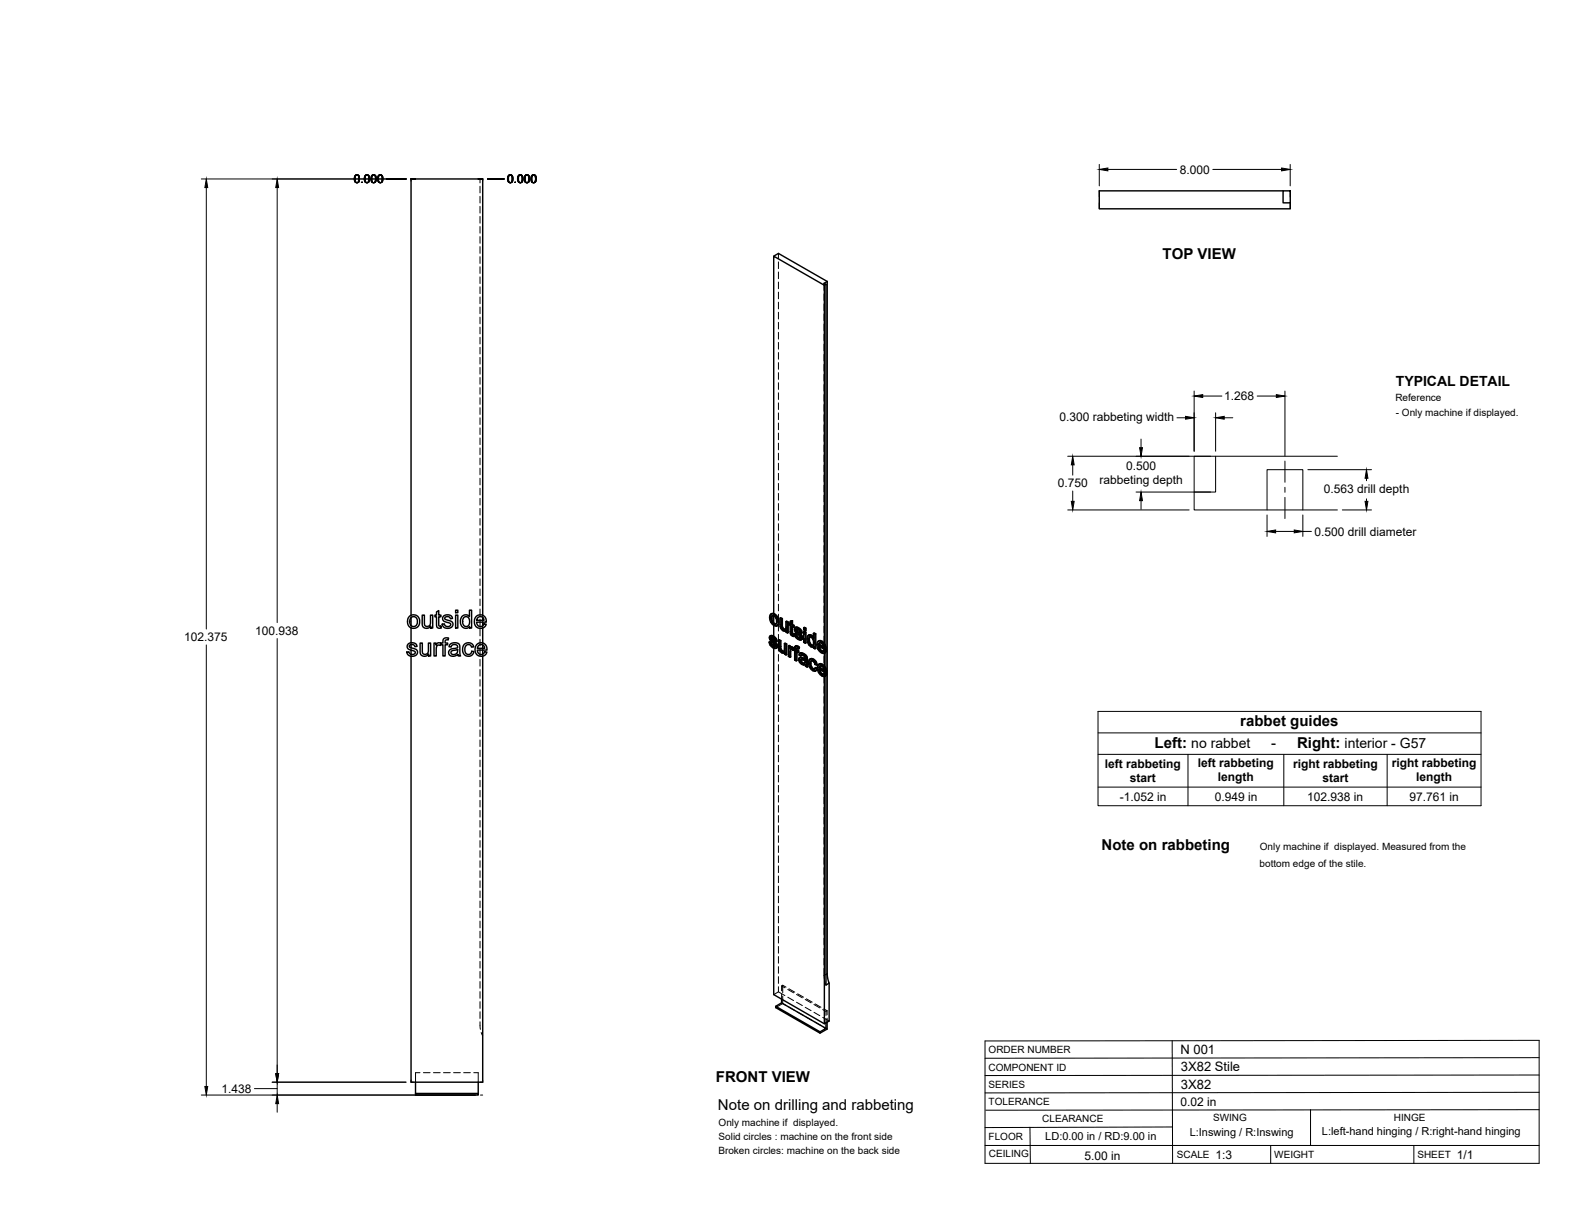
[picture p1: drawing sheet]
<svg xmlns="http://www.w3.org/2000/svg" width="559mm" height="432mm" viewBox="0 0 559 432" stroke-linecap="round" stroke-linejoin="round" font-family="sans-serif">
<!-- layer: Visible -->
<g fill="none" stroke="#000" stroke-width=".51">
<path d="M455.2 67.7h2.6v4.3h-2.6zM455.2 67.7h-65.2v6.4h67.8v-2.1M274.5 90.9l1.7-1 17.3 10M293.5 99.9v245.6l.7 3.3-1.1 .7v-109.8M293.5 99.9l-1.1 .6 .7 .4M292.5 101.2l-18-10.3v126.8M292.5 101.2v127.1M293.1 100.9v128.7M293.1 100.9l-.6 .3M145.3 218.7a2.31 2.31 0 0 1 3.6 1.7 2.31 2.31 0 0 1-3.4 2.2l-.1-.1a2.81 2.81 0 0 1-.1-3.8zM145.8 219.2l.9-.4 .7 .2 .5 .5 .2 1.6-.8 1.1h-1l-.8-.7-.1-1.3zM145.8 219.2v2.7"/>
<path d="M149.8 218.2h.8v2.6a1.15 1.15 0 0 0 1.1 1.5 1.15 1.15 0 0 0 1-1.6v-2.5h.8v4.6h-.7v-.6a1.63 1.63 0 0 1-1.9 .7 1.63 1.63 0 0 1-1.1-1.8zM154.9 217.1l.8-.5v1.6h.7v.6h-.7v3.2l.7 .1 .2 .7-.6 .1a1.04 1.04 0 0 1-1.1-1.4v-2.7h-.6v-.6h.6zM157.4 218.5l.9-.3h1.1a1.33 1.33 0 0 1 1.1 1.2l-.7 .1a.96 .96 0 0 0-1-.8 .96 .96 0 0 0-.9 .9l2.5 1.1a1.57 1.57 0 0 1-.2 1.9 1.57 1.57 0 0 1-1.9 .3l-.7-.3-.5-.6-.2-.5 .8-.2a1.09 1.09 0 0 0 1.1 1 1.09 1.09 0 0 0 1.1-1l-1.9-.7a1.2 1.2 0 0 1-.9-.8 1.2 1.2 0 0 1 .3-1.3zM161.6 218.2h.8v4.6h-.8zM161.6 216.5h.8v.9h-.8zM163.9 218.8a1.73 1.73 0 0 1 2.7 0v-2.3h.7v6.3h-.7v-.5a1.9 1.9 0 0 1-2.3 .4 1.9 1.9 0 0 1-1-2.1zM164.5 219.2l.9-.4 .9 .4 .3 1.2-.2 1.2a1.26 1.26 0 0 1-1.6 .6 1.26 1.26 0 0 1-.7-1.6zM168.9 218.8a2.15 2.15 0 0 1 2.6-.4 2.15 2.15 0 0 1 1 2.3h-3.4l.2 .8a1.29 1.29 0 0 0 1.2 .8 1.29 1.29 0 0 0 1.2-.9l.8 .1-.5 .8a2.33 2.33 0 0 1-3.2 0 2.33 2.33 0 0 1-.1-3.2zM169.5 219.1l.6-.3 .9 .1 .4 .3 .3 .9h-2.6zM171.3 218.3v-154.8h-25.5v154.8M171.3 219.1v1M273.6 217.8l.7-.2 .5 .2z"/>
<path d="M273.6 217.8l-.6 1.1 .5 1.9 1.3 1.2 .6 .1 .5-.3M273.6 219.4l.3 1.3M274.1 218.4l-.2 .8M274.5 218.5v2.5M274.6 218l.9 .9a1.64 1.64 0 0 1 .9 1.7M274.8 217.8l1.1 1.2M275.7 219.1l.4 1.7 .3-.2-.2 1.1M276.7 219.3l.6 .3 .3-.1v2.8M277.3 219.6v2.7h.3l.2 .5M277.6 219.5l-.6-.3-.3 .1v2.7l.3 .9 .6 .8a.87 .87 0 0 0 1.3 .1M144.8 228.6l.8-.5h1.3a1.33 1.33 0 0 1 1.1 1.2l-.8 .1a1.02 1.02 0 0 0-1-.7 1.02 1.02 0 0 0-1 .7l2.7 1.3a1.65 1.65 0 0 1-.4 1.9 1.65 1.65 0 0 1-2 .1l-.9-.5-.3-.8 .8-.1a1.1 1.1 0 0 0 1.1 .9 1.1 1.1 0 0 0 1.1-1l-2-.7a1.17 1.17 0 0 1-.5-1.9zM145.8 222.8v5.3"/>
<path d="M145.8 228.7v1.1M145.8 230.7v1.5M149.1 228.2h.7v2.5a1.15 1.15 0 0 0 1.2 1.5 1.15 1.15 0 0 0 1-1.6v-2.4h.8v4.5h-.7v-.6a1.63 1.63 0 0 1-2 .7 1.63 1.63 0 0 1-1-1.8zM154 228.2h.7v.7a1.12 1.12 0 0 1 1.8-.6l.6-.1v-.5a1.33 1.33 0 0 1 .6-1.3 1.33 1.33 0 0 1 1.5 0l-.2 .7a.71 .71 0 0 0-.7-.1 .71 .71 0 0 0-.4 .7v.5h.9v.6h-.9v3.9h-.8v-3.9h-.6v-.4l-.3 .6-.3-.1a1.07 1.07 0 0 0-1.1 1.4v2.4h-.8zM159.8 228.5l1.8-.5 1.3 .5 .5 4.2h-.8l-.2-.5a1.75 1.75 0 0 1-1.9 .7 1.75 1.75 0 0 1-1.3-1.7l.8-.9 1.5-.3a.7 .7 0 0 0 .8-.7 .7 .7 0 0 0-.9-.6l-1 .2-.3 .7-.8-.1zM160.2 231l1.4-.3a.43 .43 0 0 1 .6-.2 .43 .43 0 0 1 .1 .5 1.2 1.2 0 0 1-1 1.2 1.2 1.2 0 0 1-1.3-.8zM164.7 228.7a1.96 1.96 0 0 1 3.4 .8l-.8 .1a1.29 1.29 0 0 0-1.7-.8 1.29 1.29 0 0 0-.7 1.8l.2 1 .6 .5a1.16 1.16 0 0 0 1.7-1l.7 .1-.3 .9a2.18 2.18 0 0 1-2.9 .4 2.18 2.18 0 0 1-.7-2.9zM169.1 228.7a2.15 2.15 0 0 1 2.6-.4 2.15 2.15 0 0 1 1.1 2.4h-3.4l.1 .7a1.29 1.29 0 0 0 1.3 .8 1.29 1.29 0 0 0 1.2-.9l.8 .1-.5 .8a2.35 2.35 0 0 1-3.2-.1 2.35 2.35 0 0 1-.1-3.2zM169.8 229l.5-.3a1.27 1.27 0 0 1 1.7 1.3h-2.6zM171.3 220.7v1.4M171.3 222.8v5.3M171.3 228.8v1.2"/>
<path d="M171.3 230.7v1.4M171.3 232.8v151.2h-25.5v-151.2M272.9 227.8l.5 .2M273.3 225.6l1.1 .1M273.4 228l.3-.1 .2 .7-.2 .2zM273.5 226.5l.1 .3 .2-.2 .2 .3M273.6 226.8l.2 .2 .3-.1 1.3 1.2M273.6 225.5l-.4 .2M273.7 228.8l.6 .5h.7M273.7 225.7l.5 .2 .2-.2 .7 .5M273.7 227.9l-.6-.2-.2 .1 .4 1.2 .7 .7a1.05 1.05 0 0 0 1.4 .2M273.8 227l1.2 1.2 .4-.1 .3 .5"/>
<path d="M273.8 226.3h.1M273.8 226.6v-.3l-.3 .1a1.11 1.11 0 0 1 1.4 1l.5 .2M273.9 220.7l.3-.2 .6 .8-.2 .1zM273.9 228.6l.6 .6M274 225.5l-.9 .2-.1 .8 .3 .8 1.6 1.5-.1 .7M274.2 225.9l.6 .5 .3-.2 .4 .6M274.2 220.5l-.3-1.3-.3 .2v-.3l.3-.6 .3-.1 .8 .5 .5 1.3-.2 1.1-.7 .1M274.3 229.3l.5 .2M274.5 230v122.9l18 10.3 1.7-.9v-13.5M274.5 221.9v3.8M274.5 226.6v.7M274.5 228.4v.8"/>
<path d="M274.8 226.4l.5 .6 .2-.2 .2 .7-.3 .1-.1-.6M274.8 221.3l.5 .1M274.9 229.4l-.1 .1M275.1 228.2l.3 .6 .3-.2 .1 .7M275.4 228.8l.2 .6 .2-.1-.1 .5M275.6 229.4l-.2 .5 .3-.1-.4 .2M276.1 220.8l-.2 1 .3-.1-.5 .4M276.2 227.1l.6 .3 .3-.1v2.8M276.8 227.4v2.8l.3-.1 .2 .5M276.8 230.2l.2 .5 .3-.1 .4 .4M277 230.7l.4 .4h.8l-.3 .1M277.1 227.3l-.6-.3-.3 .1v2.5l.2 1.1 .7 .8a.84 .84 0 0 0 1.3 .1"/>
<path d="M277.3 222.4l.2 .5 .3-.1 .4 .4M277.4 231.1l.5 .1M277.5 222.9l.5 .4h.7M278 223.3l.4 .2M278.3 228.3l.5 .3 .3-.1v3.7l-.3 .2v-3.8M278.4 231.6v.5l.4 .3M278.4 231.6l-.2 .1M278.7 223.3l-.3 .2M278.8 220.5l.6 .4 .3-.2v3.8l-.3 .1v-3.7M278.9 223.8v.5l.5 .3M278.9 223.8l-.2 .1M279.1 228.5l-.5-.3-.3 .1v2.5l-.4 .4"/>
<path d="M279.7 220.7l-.6-.3-.3 .1v2.6l-.4 .4M279.7 229.2l.5 .2 .3-.1v.4l.3-.2M280.2 229.4v.6l.6-.5 .4 .1M280.4 230.6l.1 2.5-.2 .1v-2M280.4 221.1l-.5 .1v.5l.5 .2v2.9l.7 .9h.7l-.1-.6h-.5M280.4 220.5l.8-.3v1.4M280.5 229.3l-.5-.3-.3 .2v3.7l.6 .3M280.6 229.7l.6-.1 .5 .4M280.7 230.3l-.1 .1M280.9 220.4v1.3l.3-.1 .5 .3M280.9 221.7l.6 .3 .2-.1v.5l-.2 .1v-.5M280.9 229.7l.6 .4"/>
<path d="M280.9 224.8l.6 .2M281 225l.7 .1M281.2 220.2l-.8 .3v.9l-.5-.2M281.2 222.4v2.2M281.3 230.8l-.8-.4v.7M281.5 222.5l-.6-.3v2.5l.4 .1M281.5 230.6l.4 .3v3.3l.6 .3M281.5 230.6v-.2l-.2 .4M281.5 225.2v.6M281.5 230.7l-.2 .1M281.7 230l.2 .1M281.8 224.9l.5 .2"/>
<path d="M282.2 222.7h1.1M282.3 229.3h.8l.5 .3M282.3 225.1l.3-.2 .3 .7-.3 .2zM282.4 223.5v.3l.3-.2 .3 .3M282.4 223.8l.3 .2a1.11 1.11 0 0 1 1.3 .8l.2 .3M282.5 230.7l.6 .4 .3-.2v.5l-.3 .2v-.5M282.5 222.5l-.4 .2M282.6 229.1l-.4 .2M282.6 225.8l.5 .5h.8M282.6 222.7l.5 .2 .2-.2 .7 .5M282.6 224.9h-.8l.6 1.3 1.1 .8 .8-.1M282.7 224l1.3 1.3 .2-.2 .4 .6"/>
<path d="M282.7 223.3v.1M282.7 223.6v-.2h-.3a1.12 1.12 0 0 1 1.4 1.1l.6 .2M282.8 231.4v2.9l-.3 .2v-3.3l.6 .4M282.8 230v.6M282.9 229.4l.5 .4 .2-.2-.3 .7 .1-.5M282.9 225.6l.5 .6M282.9 222.5l-.9 .3-.1 .7 .5 1 1.3 1.2 .2 .5-.2 .3M283.1 222.9l.6 .5 .3-.2 .4 .6M283.1 229.3l-.5-.2-.5 .3-.2 1-.4-.3 .2-.1M283.1 226.3l.6 .2M283.3 230.3a.4 .4 0 0 0-.5-.4 .4 .4 0 0 0-.3 .5v.3l.3-.1 .6 .3M283.7 223.4l.5 .6 .2-.2 .2 .7-.2 .2-.2-.7"/>
<path d="M283.8 233.4l.8-.1 1 .4M283.8 226.5h-.1M284 234.3l.1 .5 .3-.1 .5 .4M284 225.3l.3 .5 .3-.1 .2 .6M284 234.1v.2l.2-.1 .2 .5M284 233.2l-.4 .2M284.1 234.8l.5 .5h.9M284.2 234l-.2 .1M284.2 231.8l.7 .3 .3-.2 .7 .5M284.2 234l.8 .2a.64 .64 0 0 1 .6 .6 .64 .64 0 0 1-.4 .7M284.3 234l-.1 .2M284.3 225.8l.2 .6 .3-.1-.2 .5"/>
<path d="M284.4 232.4l-.4 .4a.9 .9 0 0 1 1-.3 .9 .9 0 0 1 .6 .9v.5l-1.4-.5M284.4 233.2l-.9 .3-.1 .8 .5 1 1 .6a.61 .61 0 0 1 .9 .5l.6 .3M284.5 226.4l-.2 .5 .3-.1-.4 .3M284.5 231.6l-.7 .2M284.6 235.3h.9M284.9 232.1l.7 .5 .3-.2 .4 .5M285.1 224.2l.3-.2 .6 .3-.3 .2zM285.1 222.7l.3-.1 .6 .3-.3 .1zM285.1 224.2v3.7l.6 .3M285.1 222.7v.8l.6 .3M285.2 231.9l-.7-.3-.8 .3-.2 .5 .5 .4M285.6 232.6l.4 .5 .3-.2 .1 .5"/>
<path d="M286 224.3v3.8l-.3 .1v-3.7M286 222.9v.7l-.3 .2v-.8M286 233.1l.2 .5 .2-.2 .1 2.6M286.2 233.6v2.6l.3-.2 .1 .6-.2 .1-.2-.5M286.9 227.1l.2 1.2M287 225.4h1l.5 .4M287.1 226.1l.9 .2 .6 1.1-.1 1.4-.3 .3-.4-.1M287.1 226.1l-.2 1 .3-.2 .2 1.2M287.1 228.3l.3-.2 .7 .7-.4 .1zM287.2 226.1h-.1M287.3 225.2l-.6 .3M287.4 226l-.2 .9"/>
<path d="M287.4 235.5a1.16 1.16 0 0 0 .8 1.3l.4 .5M287.6 233.8l.8 .2 .2-.1 .9 .8M287.7 236.7l.7 .7h.6M287.7 225.6l.5 .4h.4M287.9 233.7l-.6 .2M287.9 234.4l-.2 .9M288 225.4l-.7-.2-.6 .3-.4 1 .2 1.4 .9 1.4a.76 .76 0 0 0 1.2 .1M288.1 228.8l.3 .1M288.4 234l.8 .8 .3-.1 .4 1.1-.2 .2-.5-1.2M288.6 224.7l.5 .3 .3-.1v5.2l-.3 .1v-5.2M288.6 229.4v.5l.5 .3M288.6 229.5l-.2 .1"/>
<path d="M288.6 233.9l-1-.1a2.25 2.25 0 0 0-.1 3.3l.9 .9 .9 .1M289.2 237l.5 .4M289.4 224.9l-.5-.3-.3 .1v1.9l-.4-.6M289.7 236l-.6-.2-.5-1.1-.7-.3-.3 .3-.2 .8 .3-.2 .3 1.3M289.7 237.4l.3-.2-.2 .5-.5 .4zM290 237.2l-.5-.4-.3 .2a.51 .51 0 0 1-.3 .5 .51 .51 0 0 1-.5-.1M290.3 227.5h.6a1.83 1.83 0 0 1 1.8 1.1M290.4 228.7l1.8 1.1-.7-1.5a.61 .61 0 0 0-.7-.2 .61 .61 0 0 0-.4 .6l.3-.1 1.5 .8M290.4 235.7h.7a1.72 1.72 0 0 1 1.8 1.1M290.6 236.9l1.8 1.1-.6-1.4a.62 .62 0 0 0-.8-.3 .62 .62 0 0 0-.4 .6l.3-.1 1.5 .8M290.7 230.4l.7 .7 .7-.1M290.7 229.4l.3 .8"/>
<path d="M290.9 228l-.2 .6M290.9 238.5l.6 .8 .8-.1M290.9 237.6l.2 .8M291 236.3l-.1 .5M291.4 227.6l.8 .9a1.73 1.73 0 0 1 .9 1.8M291.4 231.1l.5 .1M291.5 235.9l.9 .8a1.68 1.68 0 0 1 .9 1.8M291.5 239.3l.6 .1M291.6 227.5l-.8-.2-.8 .6-.2 1.1 .3 1.1 .7 1.1 1.1 .6 .6-.1 .6-.7M291.8 235.7l-.7-.2-.7 .3-.4 .7v1l.9 1.8 .9 .6 .7 .1M292 231.1l-.1 .1M292.2 239.3l-.1 .1"/>
<path d="M292.2 230.8l.6 .4M292.4 228.8l.4 1.7 .3-.2-.3 .2M292.5 230.4v.3M292.5 238.5v.5l.5 .4M292.6 237l.4 1.7 .3-.2-.3 .2M292.8 230.6l-2.4-1.4 .3 1.2 .3-.2 .7 .7M293 238.8l-2.4-1.4 .3 1.1 .2-.1 .7 .7M293.1 230.5v.5M293.1 231.2v6M293.1 238.8v.3M293.1 231l-.7 .8 .1 4.5M293.1 231l-.6-.4-.6 .6"/>
<path d="M293.3 239.2l-.7 .7M293.3 239.2l-.8 .8M293.3 239.2l-.6-.4-.6 .6M292.5 240v123.2M277.3 354.5v1.3l-2.1 1.2v.5l15.7 9.1v-.5l-15.7-9.1M277.3 355.8l15.8 9.1-2.2 1.2M293.1 362.9v2M293.5 362.7v2.4l-2.6 1.5M147.4 384v4.5h22.3v-.5h-22.3M169.7 384v4"/>
</g>
<!-- layer: Hidden -->
<g fill="none" stroke="#000" stroke-width=".35">
<path d="M170.3 63.5v1.4M170.3 66.1v2.4M170.3 69.7v2.3M170.3 73.2v2.4M170.3 76.8v2.4M170.3 80.4v2.3M170.3 83.9v2.4M170.3 87.5v2.4M170.3 91.1v2.4M170.3 94.7v2.3M170.3 98.2v2.4M276.2 89.9v1.8"/>
<path d="M276.2 92.9v2.4M276.2 96.5v2.4M170.3 101.8v2.4M170.3 105.4v2.4M170.3 108.9v2.4M170.3 112.5v2.4M170.3 116.1v2.4M170.3 119.7v2.3M276.2 100.1v2.3M276.2 103.7v2.3M276.2 107.2v2.4M276.2 110.8v2.4"/>
<path d="M276.2 114.4v2.3M276.2 117.9v2.4M292.4 100.5v2.6M292.4 104.3v2.3M292.4 107.8v2.4M292.4 111.4v2.4M292.4 115v2.4M292.4 118.6v2.3M170.3 123.2v2.4M170.3 126.8v2.4M170.3 130.4v2.4M170.3 133.9v2.4"/>
<path d="M170.3 137.5v2.4M276.2 121.5v2.4M276.2 125.1v2.3M276.2 128.7v2.3M276.2 132.2v2.4M276.2 135.8v2.4M276.2 139.4v2.3M292.4 122.1v2.4M292.4 125.7v2.4M292.4 129.3v2.4M292.4 132.8v2.4M292.4 136.4v2.4"/>
<path d="M292.4 140v2.4M170.3 141.1v2.4M170.3 144.7v2.3M170.3 148.2v2.4M170.3 151.8v2.4M170.3 155.4v2.4M170.3 158.9v2.4M276.2 142.9v2.4M276.2 146.5v2.4M276.2 150.1v2.4M276.2 153.6v2.4M276.2 157.2v2.4"/>
<path d="M292.4 143.6v2.3M292.4 147.1v2.4M292.4 150.7v2.4M292.4 154.3v2.4M292.4 157.8v2.4M170.3 162.5v2.4M170.3 166.1v2.4M170.3 169.7v2.3M170.3 173.2v2.4M170.3 176.8v2.4M276.2 160.8v2.4M276.2 164.4v2.4"/>
<path d="M276.2 167.9v2.4M276.2 171.5v2.4M276.2 175.1v2.4M276.2 178.6v2.4M292.4 161.4v2.4M292.4 165v2.4M292.4 168.6v2.3M292.4 172.1v2.4M292.4 175.7v2.4M292.4 179.3v2.4M170.3 180.4v2.4M170.3 184v2.3"/>
<path d="M170.3 187.5v2.4M170.3 191.1v2.4M170.3 194.7v2.3M170.3 198.2v2.4M276.2 182.2v2.4M276.2 185.8v2.4M276.2 189.4v2.3M276.2 192.9v2.4M276.2 196.5v2.4M292.4 182.8v2.4M292.4 186.4v2.4M292.4 190v2.4"/>
<path d="M292.4 193.6v2.3M292.4 197.1v2.4M145.8 218.3v.9M170.3 201.8v2.4M170.3 205.4v2.4M170.3 209v2.3M170.3 212.5v2.4M170.3 216.1v2.4M170.3 219.7v2.4M171.3 218.3v.8M273.3 218.9l.4 1.7-.2 .2M273.8 217.7l-.8 1.4"/>
<path d="M274.1 218.4l-.2 .1M274.2 218.3l.6 .1-.2 .1M274.5 217.7v.8M274.8 218.4l.7 .7-.2 .2M275.5 219.1l.3 1.2-.3 .2M276.2 200.1v2.4M276.2 203.6v2.4M276.2 207.2v2.4M276.2 210.8v2.4M276.2 214.4v2.3M276.2 217.9v2.4M277 219.2l.1 2.9-.3 .2"/>
<path d="M292.4 200.7v2.4M292.4 204.3v2.4M292.4 207.9v2.3M292.4 211.4v2.4M292.4 215v2.4M292.4 218.6v2.3M145.8 221.9v.9M145.8 228.1v.6M145.8 229.8v.9M145.8 232.2v.6M170.3 223.2v2.4M170.3 226.8v2.4"/>
<path d="M170.3 230.4v2.4M170.3 234v2.3M170.3 237.5v2.4M171.3 220.1v.6M171.3 222.1v.7M171.3 228.1v.7M171.3 230v.7M171.3 232.1v.7M273.1 227.7l.5 1.1-.3 .2M273.2 226.1l.2 .6-.3 .1M273.3 225.7l-.3 .6M273.4 226.7l.3 .5-.3 .2"/>
<path d="M273.5 225.5l-.5 .3M273.6 228.8l.9 .9-.2 .1M273.7 227.2l1.4 1.4-.3 .1M273.7 220.6l1.1 1.2-.2 .1M273.8 226.3l.1-.2-.3 .2 .3-.2 .6 .2-.3 .1M274.5 226.3l.5 .4-.3 .2M274.5 221v.9M274.5 225.7v.9M274.5 227.3v1.1M274.5 229.2v.8M274.5 229.7l.7 .2-.3 .2M274.8 221.8l.9 .2-.3 .1"/>
<path d="M275 226.7l.2 .6-.3 .1M275.1 229.3h-.1M275.1 229.3l-.2 .1M275.1 228.6l.2 .4-.3 .2M275.2 227.3l.5 .2M275.3 229l-.2 .3M275.5 229.9h-.3M275.5 221.3l-.2 .1M275.8 220.3l-.1 .8-.4 .3M275.9 221.9l-.2 .1M276.2 221.5v2.4M276.2 225.1v2.4"/>
<path d="M276.2 228.7v2.3M276.2 232.2v2.4M276.2 235.8v2.4M276.2 239.4v2.3M276.5 227v2.9l-.3 .2M276.5 229.9l.2 .6-.3 .2M276.7 230.5l.4 .5-.3 .2M277.1 222.1l.1 .6-.3 .1M277.1 231l.5 .5-.3 .1M277.2 222.7l.4 .5-.3 .2M277.6 223.2l.5 .4-.2 .2M277.6 231.5l.7 .1 .3-.2-.2 .1"/>
<path d="M278.1 223.6l.6 .2 .5-.2-.2 .2M278.2 231.1h.1M278.3 231l-.2 .2M278.5 230.9l-.3 .2M278.6 228.2v2.3l-.4 .5M278.6 231.4v.6l-.2 .1M278.6 232l.5 .2M278.7 223.3h.1M278.9 223.2l-.3 .2M279 223.1l-.3 .2M279.1 220.4v2.4l-.4 .4M279.2 223.6v.6l-.3 .1"/>
<path d="M279.2 224.2l.5 .3M280 231.5v1.2l-.3 .2M280 232.7l.5 .4M280 229v1.3M280.2 221.5l.4 .2-.2 .2M280.2 221v.5l-.3 .2M280.4 221.1l.2 .1M280.5 229.7v.1M280.5 230.4l.7-.2-.3 .2M280.6 221.7l.1 3-.3 .2M280.6 220.3v.9l-.2 .2M280.7 230.3l.1-.1-.2 .1"/>
<path d="M280.7 224.7l.2 .4-.3 .2M280.8 229.6l-.6 .4M280.9 222.2l.3-.1v.3M280.9 225.1l.5 .4-.3 .2M281.2 230.2l.4 .4M281.2 222.1l.5 .3M281.4 225.5l.4 .2M281.5 230.4l.2-.2-.1 .4M281.7 230.5l.5 .3-.3 .1M281.7 230.2l-.1 .4M281.7 230.1l-.2 .2M281.9 230.1l.3 .2"/>
<path d="M282 224.7l.5 1.1-.3 .2M282.1 223.1l.2 .6-.3 .1M282.2 230.8v3.2l-.3 .2M282.2 234l.6 .3M282.2 222.7l-.3 .6M282.3 223.7l.3 .5-.3 .2M282.3 229.3l-.1 1-.3 .1M282.4 222.5l-.4 .4M282.4 229.2l-.4 .3M282.5 225.8l.9 .9-.3 .2M282.5 231.2l.3-.1v.3M282.6 223.3l.2-.2-.1 .2"/>
<path d="M282.6 230l.3-.2-.1 .2M282.6 224.2l1.4 1.4-.3 .1M282.8 231.1l.6 .3M282.8 223.1l-.3 .2M282.8 223.1l.6 .2-.3 .1M282.9 229.8l.3 .1-.2 .2M283.2 229.9l.3 .2M283.4 223.3l.5 .4-.3 .2M283.4 226.7l.7 .2-.3 .2M283.7 233.8l.2 1-.2 .2M283.7 231.9l.3-.2-.5 .7M283.7 232.2l.6 .4"/>
<path d="M283.8 233.4l-.4 .6M283.9 226.3h.1M283.9 223.7l.2 .6-.3 .2M283.9 233.3l-.4 .3M283.9 234.8l.9 .8-.3 .1M284 226.3l-.2 .2M284 225.6l.2 .4-.3 .2M284.1 224.3l.5 .2M284.2 226l-.2 .3M284.3 232.4l.3-.2-.2 .2M284.3 233.9l-.1 .1M284.4 233.8l-.2 .2z"/>
<path d="M284.4 233.8l-.3 .2M284.4 226.9h-.3M284.5 233.8l1.4 .5-.3 .1M284.6 232.2l.5 .2-.3 .1M284.8 235.6l.6 .2-.3 .1M285.1 232.4l.6 .5-.2 .2M285.4 235.8l.6-.1-.3 .2M285.4 226.5v1.3l-.3 .1M285.4 222.6v.7l-.3 .2M285.4 227.8l.6 .3M285.4 224v1.3M285.4 223.3l.6 .3"/>
<path d="M285.6 233.7l.3 .1M285.7 235.2l-.3 .2M285.7 233l.2 .6-.3 .2M285.8 235.1l-.3 .2M285.9 234.3v.7l-.4 .2M285.9 233.6l-.3 .3M286 235.7l.1 .5-.3 .2M286.1 236.2l.5 .4M286.6 226.6l.2 1.1-.3 .2M286.8 225.6l-.2 1-.3 .1M286.8 227.7l.5 1-.3 .1M287 225.3l-.5 .5"/>
<path d="M287.1 235l.5 1.7-.3 .1M287.3 228.7l.7 .6-.3 .2M287.3 234l-.2 1-.2 .2M287.4 225.9l.6 .1-.3 .1M287.4 225.9v.1M287.5 225.9l-.3 .2 .2-.2M287.6 236.7l1 1.1-.2 .2M287.6 233.7l-.6 .5M287.9 234.4l-.2 .1M288 234.4h.7l-.3 .2M288 229.3h.9l-.2 .1M288 226l.7 .7-.3 .1"/>
<path d="M288.6 226l.3 .4M288.6 237.8l.9 .2M288.7 234.4l.4 .5-.2 .1M288.7 228.9h-.3M288.7 226.7l.2 1.2-.3 .2M288.9 224.6v1.8l-.3 .2M288.9 229.3v.5l-.3 .1M288.9 229.8l.5 .3M288.9 227.9l-.1 .8-.4 .3M289.1 234.9l.3 .7-.3 .2M289.2 237.4h-.2M289.4 235.6l.5 .2"/>
<path d="M289.5 236.8l-.6 .7M290.1 228.6l.4 1.7-.3 .1M290.3 236.8l.4 1.7-.3 .1M290.4 229.2l.3-.1v.3M290.5 230.3l1.2 1.1-.3 .2M290.5 227.4l-.7 1.4M290.6 237.4l.3-.1v.3M290.7 229.1l2.4 1.4M290.7 238.5l1.1 1.1-.3 .2M290.7 235.6l-.7 1.4M290.9 237.3l2.4 1.4M290.9 228l-.2 .1"/>
<path d="M291 227.9l.6 .1-.2 .2M291 236.3l.2-.2-.3 .2M291.2 236.1l.6 .1-.3 .2M291.6 228l.7 .8-.3 .1M291.7 231.4l.9 .2-.3 .2M291.8 236.2l.7 .8-.3 .1M292.1 231h.1M292.2 229.4l.3 .2M292.2 231h.1M292.3 228.8l.2 .8-.3 .2M292.4 222.1v2.4M292.4 225.7v2.4"/>
<path d="M292.4 229.3v2.4M292.4 232.9v2.3M292.4 236.4v2.4M292.4 240v2.4M292.4 237.6l.3 .2M292.4 239.2l-.3 .2M292.5 239v1l.3-.1-1-.3M292.5 228.3v2.1M292.5 230.7v1M292.5 236.3v2.2M292.5 237l.2 .8-.3 .2M292.5 230.6l-.3 .4"/>
<path d="M292.7 238.8l-.4 .4M292.7 231.6h-.1M292.9 239.8l-.1 .1M293.1 229.6v.9M293.1 231v.2M293.1 237.2v1.6M293.1 239.1v.6M170.3 241.1v2.4M170.3 244.7v2.4M170.3 248.2v2.4M170.3 251.8v2.4M170.3 255.4v2.4"/>
<path d="M170.3 259v2.3M276.2 243v2.3M276.2 246.5v2.4M276.2 250.1v2.4M276.2 253.7v2.3M276.2 257.2v2.4M292.4 243.6v2.4M292.4 247.1v2.4M292.4 250.7v2.4M292.4 254.3v2.4M292.4 257.9v2.3M170.3 262.5v2.4"/>
<path d="M170.3 266.1v2.4M170.3 269.7v2.4M170.3 273.2v2.4M170.3 276.8v2.4M276.2 260.8v2.4M276.2 264.4v2.4M276.2 267.9v2.4M276.2 271.5v2.4M276.2 275.1v2.4M276.2 278.7v2.4M292.4 261.4v2.4M292.4 265v2.4"/>
<path d="M292.4 268.6v2.4M292.4 272.1v2.4M292.4 275.7v2.4M292.4 279.3v2.4M170.3 280.4v2.4M170.3 284v2.3M170.3 287.5v2.4M170.3 291.1v2.4M170.3 294.7v2.4M170.3 298.2v2.4M276.2 282.2v2.4M276.2 285.8v2.4"/>
<path d="M276.2 289.4v2.4M276.2 292.9v2.4M276.2 296.5v2.4M292.4 282.9v2.3M292.4 286.4v2.4M292.4 290v2.4M292.4 293.6v2.4M292.4 297.1v2.4M170.3 301.8v2.4M170.3 305.4v2.4M170.3 309v2.3M170.3 312.5v2.4"/>
<path d="M170.3 316.1v2.4M170.3 319.7v2.4M276.2 300.1v2.4M276.2 303.7v2.3M276.2 307.2v2.4M276.2 310.8v2.4M276.2 314.4v2.4M276.2 317.9v2.4M292.4 300.7v2.4M292.4 304.3v2.4M292.4 307.9v2.3M292.4 311.4v2.4"/>
<path d="M292.4 315v2.4M292.4 318.6v2.4M170.3 323.3v2.3M170.3 326.8v2.4M170.3 330.4v2.4M170.3 334v2.3M170.3 337.5v2.4M276.2 321.5v2.4M276.2 325.1v2.4M276.2 328.7v2.3M276.2 332.2v2.4M276.2 335.8v2.4"/>
<path d="M276.2 339.4v2.4M292.4 322.2v2.3M292.4 325.7v2.4M292.4 329.3v2.4M292.4 332.9v2.3M292.4 336.4v2.4M170.3 341.1v2.4M170.3 344.7v2.4M170.3 348.3v2.3M170.3 351.8v2.4M170.3 355.4v2.4M170.3 359v2.4"/>
<path d="M276.2 350.1v1.8l2.3 1.3M276.2 343v2.3M276.2 346.5v2.4M276.2 351.9l-1.7 1M277.3 351.6v-1.8l.4-.2v2.6M277.3 352.7v1.8M277.3 349.8l1.2 .7M277.7 356.1l-2.5 1.4M277.7 353.4v2.7M277.7 349.6l1.2 .6M277.7 356.1l1.2 .6M279.5 351.1l2.1 1.2"/>
<path d="M279.5 353.8l2.1 1.2M279.9 350.8l2.1 1.2M279.9 357.3l2.1 1.2M282.6 352.8l2.1 1.2M282.6 355.6l2.1 1.2M283 352.6l2.1 1.2M283 359.1l2.1 1.2M285.7 354.6l2.1 1.2M285.7 357.4l2.1 1.2M286.1 354.4l2.1 1.2M288.8 356.4l2.1 1.2M288.8 359.2l2.1 1.2"/>
<path d="M289.2 356.2l2.1 1.2M291.9 358.2l1.2 .7 .4-.3M292.3 358l1.2 .6M292.4 343.6v3.2l.7 2.7M292.4 340v2.4M293.1 358.9v1.4M293.5 358.6v1.5M170.3 362.5l.1 2.7M170.7 366.4l.6 1.1M286.1 360.9l2.1 1.2M289.2 362.7l2.1 1.2M291.9 361l2.3 1.3"/>
<path d="M292.3 364.4l1.2 .7M293.1 361.5v1.4M293.5 361.3v1.4M149 380.6h-1.6v3.4M150.2 380.6h2.4M153.8 380.6h2.4M157.4 380.6h2.3M160.9 380.6h2.4M164.5 380.6h2.4M168.1 380.6h1.6v3.4"/>
</g>
<!-- layer: Reference -->
<g fill="none" stroke="#000" stroke-width=".35">
<path d="M145.8 63.5h1.6zM146.6 63.5h-.8h1.6h-1.6v.8M169.7 63.5h1.6zM170.5 63.5h.8v.8M390 67.7v2.1M390 72v2.1M457.8 67.7v2.1M457.8 72v2.1M431.3 161.9v12.7h-7.6M474.5 161.9h-50.8v19h50.8M449.5 180.9v-14.3h12.7v14.3M145.8 383.2v.8h.8"/>
<path d="M170.5 388.5h.8M171.3 383.2v.8h-.8"/>
</g>
<!-- layer: Hidden Narrow -->
<path d="M274.6 228l-.3 .2M276.5 229.3l-.3 .2M277 221.5l-.3 .2M278.6 230.2l-.3 .1M279.1 222.4l-.3 .1M280.6 223.9l-.2 .2M282.2 229.9l-.3 .1M283.5 225l-.3 .2M285 234l-.3 .1M285.9 234.5l-.3 .2M293.1 345.8l-.7 .3" fill="none" stroke="#000" stroke-width=".35"/>
<!-- layer: Visible Narrow -->
<path d="M274.5 227.3l-.2 .2M277.1 229.4l-.3 .1M277.6 221.6l-.3 .1M281.2 224.3l-.3 .1M282.8 230.2l-.3 .2M283.4 224.3l-.3 .2M284.9 233.4l-.3 .2M286.5 234l-.3 .2M286.5 234.9l-.3 .2M293.5 345.5l-.4 .3" fill="none" stroke="#000" stroke-width=".35"/>
<!-- layer: Titleblock -->
<path d="M349.5 369.3l196.6-.2v43.7h-196.6zM415.9 369.3l.1 43.5M546.1 375.3l-196.6 .2M365.4 399.9l.2 12.9M416 399.9l-66.5 .2M465 393.7v12.7M546.1 393.7l-196.3 .2M546.1 387.6l-196.6 .2M546.1 381.4l-196.6 .2M349.5 406.4h196.6M450.8 406.4v6.4M501.6 406.4v6.4" fill="none" stroke="#000" stroke-width=".36"/>
<!-- layer: FD_Dimensions -->
<g fill="none" stroke="#000" stroke-width=".35">
<path d="M390 58.3v7.7M457.8 58.3v7.7M71.4 63.5h72.7M73.2 66.5v156.7M98.3 66.5v154.4M173 63.5h5.8M393.1 60.1h24.4M430.3 60.1h24.4M423.7 138.7v21.4M455.9 138.7v23.1M404.8 155.8v3M417.6 148.2h3"/>
<path d="M426.7 140.5h6.8M431.3 146.5v13.6M434.3 148.2h3.1M446 140.5h6.8M378.8 161.9h50.7M380.6 164.9v3.7M380.6 174.2v3.7M403.1 174.6h26.4M404.8 177.6v3.1M464 166.6h22.6M484.8 169.7v.9M484.8 177v.9"/>
<path d="M378.8 180.9h43.1M449.5 182.7v7.6M452.6 188.6h6.6M462.2 182.7v7.6M462.2 188.6h3.1M476.2 180.9h10.4M73.2 228.8v156.7M98.3 226.6v154.3M71.4 388.5h97.3M90.3 386.2h8M96.6 384h47.5M98.3 384v4.5"/>
<path d="M98.3 391.6v3"/>
</g>
<g fill="#000" stroke="#000" stroke-width=".35">
<path d="M390 60.1l3.1-.5v1zM454.7 59.6l3.1 .5-3.1 .5zM73.2 63.5l.5 3h-1zM98.3 63.5l.5 3h-1zM404.3 158.8h1l-.5 3.1zM420.6 147.7l3.1 .5-3.1 .5zM423.7 140.5l3-.5v1zM431.3 148.2l3-.5v1zM452.8 140l3.1 .5-3.1 .5zM380.6 161.9l.5 3h-1zM380.1 177.9h1l-.5 3zM404.8 174.6l.5 3h-1z"/>
<path d="M484.3 177.9h1l-.5 3zM484.8 166.6l.5 3.1h-1zM449.5 188.6l3.1-.6v1.1zM459.2 188l3 .6-3 .5zM72.7 385.5h1l-.5 3zM97.8 380.9h1l-.5 3.1zM98.3 388.5l.5 3.1h-1z"/>
</g>
<!-- layer: Smart Centers -->
<path d="M455.9 163.6v7.5M455.9 172.9v1.8M455.9 176.5v7.5" fill="none" stroke="#000" stroke-width=".35"/>
<!-- layer: Custom Tables -->
<path d="M389.6 252.4h135.9v33.5h-135.9zM389.6 260h135.9M389.6 267.7h135.9M389.6 279.3h135.9M421.5 267.7v18.2M455.5 267.7v18.2M492.1 267.7v18.2" fill="none" stroke="#000" stroke-width=".35"/>
<g font-size="5.3">
<text x="412.5" y="92">TOP VIEW</text>
<text x="440" y="257.6">rabbet guides</text>
<text x="409.6" y="265.2">Left: no rabbet</text>
<text x="451" y="265.2">-</text>
<text x="460.2" y="265.2">Right: interior - G57</text>
<text x="390.9" y="301.7">Note on rabbeting</text>
<text x="254" y="383.9">FRONT VIEW</text>
<text x="254.7" y="393.8">Note on drilling and rabbeting</text>
</g>
<text font-size="5" x="495.2" y="136.9">TYPICAL DETAIL</text>
<g font-size="4.6">
<text x="418.8" y="373.8">N 001</text>
<text x="419" y="380.2">3X82 Stile</text>
<text x="419" y="386.2">3X82</text>
</g>
<g font-size="4.3">
<text x="125.5" y="65">0.000</text>
<text x="179.9" y="65">0.000</text>
<text x="418.6" y="61.6">8.000</text>
<text x="434.3" y="142">1.268</text>
<text x="375.9" y="149.3">0.300 rabbeting width</text>
<text x="399.5" y="166.8">0.500</text>
<text x="375.3" y="172.9">0.750</text>
<text x="390" y="171.9">rabbeting depth</text>
<text x="469.7" y="174.9">0.563 drill depth</text>
<text x="466.4" y="190">0.500 drill diameter</text>
<text x="65.4" y="227.5">102.375</text>
<text x="90.5" y="225.2">100.938</text>
<text x="392" y="272.4">left rabbeting</text>
<text x="425" y="272">left rabbeting</text>
<text x="458.8" y="272.4">right rabbeting</text>
<text x="493.8" y="272">right rabbeting</text>
<text x="400.9" y="277.5">start</text>
<text x="432.1" y="277.1">length</text>
<text x="469.2" y="277.5">start</text>
<text x="502.4" y="277.1">length</text>
<text x="397.3" y="284.1">-1.052 in</text>
<text x="431" y="284.1">0.949 in</text>
<text x="463.8" y="284.1">102.938 in</text>
<text x="500.1" y="284.1">97.761 in</text>
<text x="78.5" y="387.7">1.438</text>
<text x="418.8" y="392.4">0.02 in</text>
<text x="384.8" y="411.6">5.00 in</text>
<text x="431.3" y="411.1">1:3</text>
<text x="516.9" y="411.1">1/1</text>
</g>
<g font-size="3.9">
<text x="370.9" y="404.5">LD:0.00 in / RD:9.00 in</text>
<text x="422.1" y="403.1">L:Inswing / R:Inswing</text>
<text x="469" y="402.8">L:left-hand hinging / R:right-hand hinging</text>
</g>
<g font-size="3.5">
<text x="495.1" y="142.4">Reference</text>
<text x="495.2" y="147.5">- Only machine if displayed.</text>
<text x="447" y="301.7">Only machine if displayed. Measured from the</text>
<text x="446.9" y="307.7">bottom edge of the stile.</text>
<text x="350.8" y="373.6">ORDER NUMBER</text>
<text x="350.8" y="379.9">COMPONENT ID</text>
<text x="350.8" y="386.1">SERIES</text>
<text x="350.8" y="392.2">TOLERANCE</text>
<text x="255" y="399.4">Only machine if displayed.</text>
<text x="369.8" y="398.1">CLEARANCE</text>
<text x="430.4" y="397.8">SWING</text>
<text x="494.5" y="397.6">HINGE</text>
<text x="255" y="404.5">Solid circles : machine on the front side</text>
<text x="350.8" y="404.5">FLOOR</text>
<text x="254.9" y="409.6">Broken circles: machine on the back side</text>
<text x="350.8" y="410.5">CEILING</text>
<text x="417.5" y="410.9">SCALE</text>
<text x="452.1" y="410.9">WEIGHT</text>
<text x="502.9" y="410.9">SHEET</text>
</g>
</svg>
